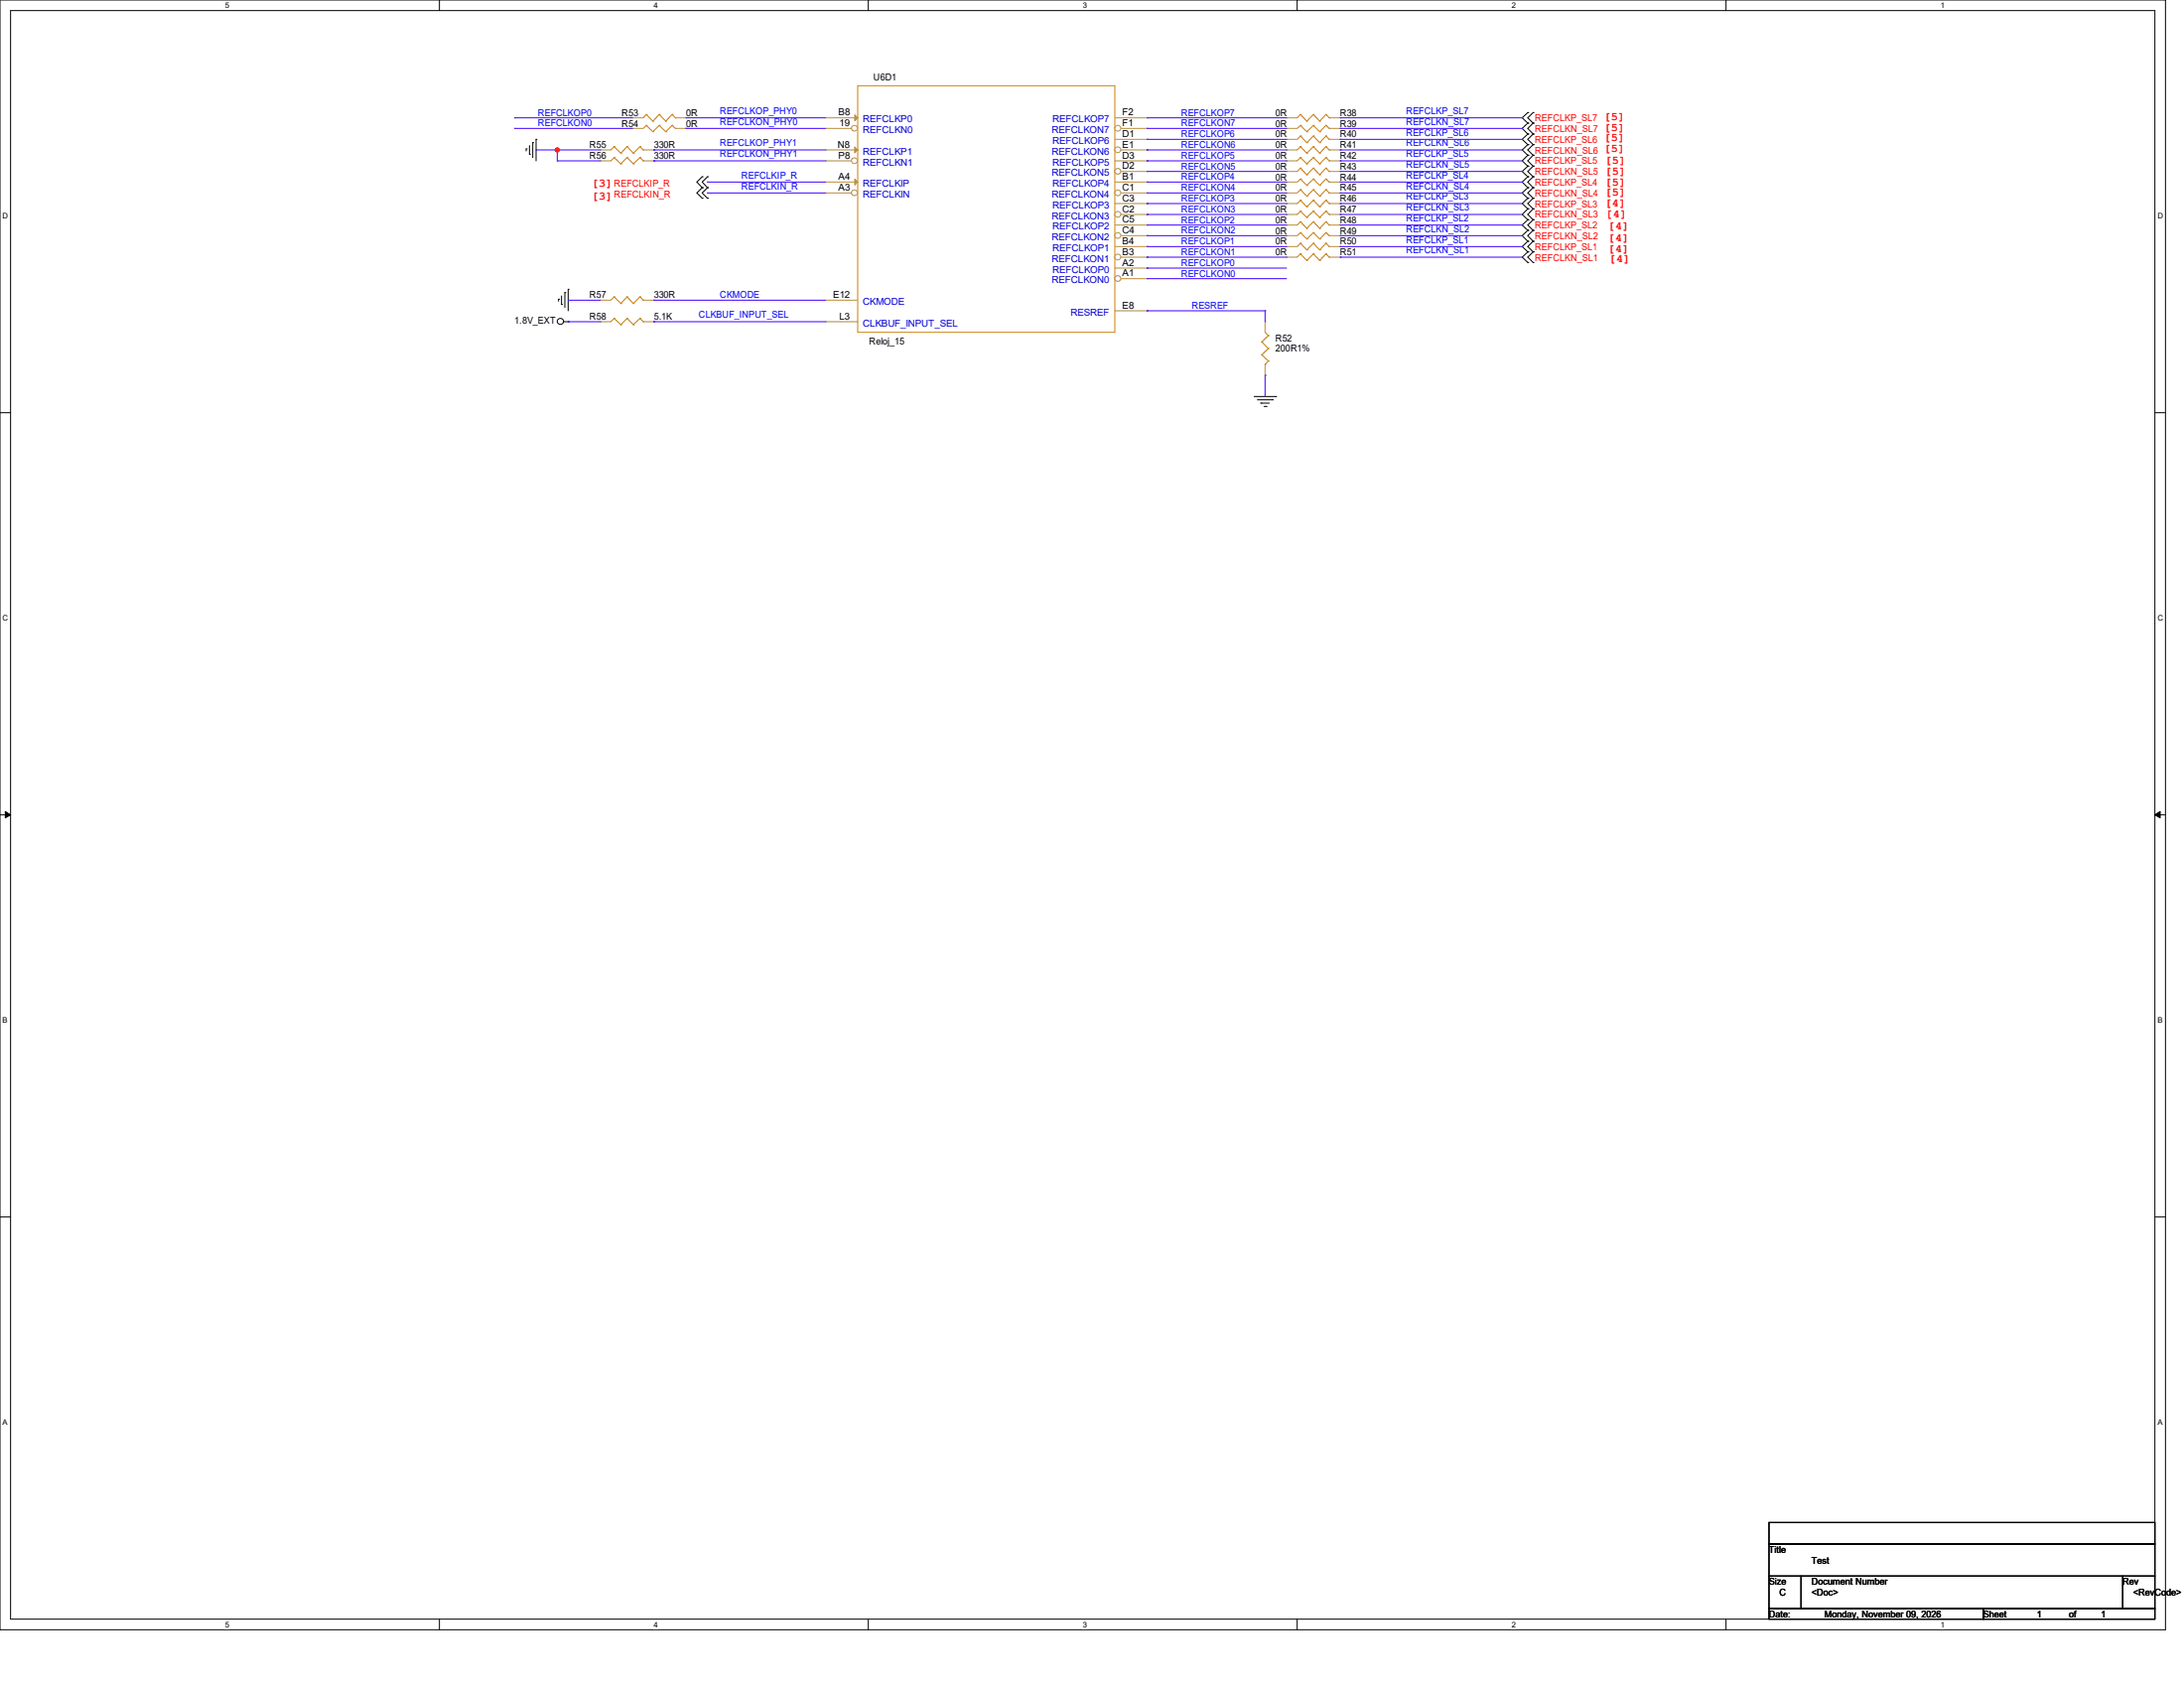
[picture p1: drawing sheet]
<svg xmlns="http://www.w3.org/2000/svg" width="279mm" height="216mm" viewBox="0 0 279 216" stroke-linecap="round" stroke-linejoin="round" font-family="sans-serif">
<path d="M0 0h277v208.4h-277zM1.4 1.4h274.3v205.7h-274.3z" fill="none" stroke="#000" stroke-width=".13"/>
<g fill="#fff">
<path d="M28.8 .1h.5v1.1h-.5z"/>
<path d="M28.8 207.2h.5v1.1h-.5z"/>
</g>
<path d="M56.2 0v1.4M56.2 207.1v1.3" fill="none" stroke="#000" stroke-width=".13"/>
<g fill="#fff">
<path d="M83.7 .1h.5v1.1h-.5z"/>
<path d="M83.7 207.2h.5v1.1h-.5z"/>
</g>
<path d="M111.1 0v1.4M111.1 207.1v1.3" fill="none" stroke="#000" stroke-width=".13"/>
<g fill="#fff">
<path d="M138.5 .1h.6v1.1h-.6z"/>
<path d="M138.5 207.2h.6v1.1h-.6z"/>
</g>
<path d="M165.9 0v1.4M165.9 207.1v1.3" fill="none" stroke="#000" stroke-width=".13"/>
<g fill="#fff">
<path d="M193.4 .1h.5v1.1h-.5z"/>
<path d="M193.4 207.2h.5v1.1h-.5z"/>
</g>
<path d="M220.8 0v1.4M220.8 207.1v1.3" fill="none" stroke="#000" stroke-width=".13"/>
<g fill="#fff">
<path d="M248.2 .1h.6v1.1h-.6z"/>
<path d="M248.2 207.2h.6v1.1h-.6z"/>
<path d="M.3 27.1h.8v1.1h-.8z"/>
<path d="M276 27.1h.7v1.1h-.7z"/>
<path d="M.3 78.5h.8v1.1h-.8z"/>
<path d="M276 78.5h.7v1.1h-.7z"/>
</g>
<path d="M0 52.8h1.4M275.7 52.8h1.3" fill="none" stroke="#000" stroke-width=".13"/>
<g fill="#fff">
<path d="M.3 129.9h.7v1.1h-.7z"/>
<path d="M276 129.9h.6v1.1h-.6z"/>
</g>
<path d="M0 104.2h1.4M275.7 104.2h1.3" fill="none" stroke="#000" stroke-width=".13"/>
<path d="M.7 103.8l.7 .4-.7 .4zM275.7 104.2l.7-.4v.8z" fill="#000" stroke="#000" stroke-width=".13"/>
<g fill="#fff">
<path d="M.3 181.4h.7v1.1h-.7z"/>
<path d="M276 181.4h.6v1.1h-.6z"/>
</g>
<g fill="none" stroke="#000" stroke-width=".13">
<path d="M67.3 19h.1M67.3 19v.3M67.7 19.7h.1M67.7 18.6v1.1M68.2 18.2h.1M68.2 18.2v2M68.6 17.8h.1M68.6 17.8v2.8M195.5 14.4h.1M195.5 15.7h.1M195.5 17.1h.1M195.5 18.5h.1"/>
<path d="M195.5 19.9h.1M195.5 14.4l-.8 .7 .8 .6M195.5 15.7l-.8 .7 .8 .7M195.5 17.1l-.8 .7 .8 .7M195.5 18.5l-.8 .7 .8 .7M195.5 19.9l-.8 .7 .8 .7M196.1 15.7h.1M196.1 14.4h.1M196.1 17.1h.1M196.1 18.5h.1M196.1 19.9h.1M196.1 14.4l-.6 .7 .6 .6"/>
<path d="M196.1 15.7l-.6 .7 .6 .7M196.1 17.1l-.6 .7 .6 .7M196.1 18.5l-.6 .7 .6 .7M196.1 19.9l-.6 .7 .6 .7M71.5 38.3h.1M71.5 38.3v.2M71.8 38.9h.1M71.8 37.8v1.1M72.3 37.4h.1M72.3 37.4v1.9M72.7 37h.1M72.7 37v2.8"/>
<path d="M89.8 22.6h.1M89.8 24h.1M89.8 25.4h.1M89.8 22.6l-.6 .7 .6 .7M89.8 24l-.6 .7 .6 .7M90.5 22.6h.1M90.5 24h.1M90.5 25.4h.1M90.5 22.6l-.7 .7 .7 .7M90.5 24l-.7 .7 .7 .7M195.5 21.3h.1M195.5 22.6h.1"/>
<path d="M195.5 24h.1M195.5 25.4h.1M195.5 26.7h.1M195.5 28.1h.1M195.5 29.5h.1M195.5 30.9h.1M195.5 32.2h.1M195.5 33.6h.1M195.5 21.3l-.8 .6 .8 .7M195.5 22.6l-.8 .7 .8 .7M195.5 24l-.8 .7 .8 .7M195.5 25.4l-.8 .6 .8 .7"/>
<path d="M195.5 26.7l-.8 .7 .8 .7M195.5 28.1l-.8 .7 .8 .7M195.5 29.5l-.8 .6 .8 .8M195.5 30.9l-.8 .6 .8 .7M195.5 32.2l-.8 .7 .8 .7M196.1 21.3h.1M196.1 22.6h.1M196.1 24h.1M196.1 25.4h.1M196.1 26.7h.1M196.1 28.1h.1M196.1 29.5h.1"/>
<path d="M196.1 30.9h.1M196.1 32.2h.1M196.1 33.6h.1M196.1 21.3l-.6 .6 .6 .7M196.1 22.6l-.6 .7 .6 .7M196.1 24l-.6 .7 .6 .7M196.1 25.4l-.6 .6 .6 .7M196.1 26.7l-.6 .7 .6 .7M196.1 28.1l-.6 .7 .6 .7M196.1 29.5l-.6 .6 .6 .8M196.1 30.9l-.6 .6 .6 .7M196.1 32.2l-.6 .7 .6 .7"/>
<path d="M72.1 41.1h.6M72.7 41.1h.1M160.4 50.7h2.8M160.9 51.1h1.9M161.3 51.6h.1M161.3 51.6h1.1M161.7 52h.3M162 52h.1M162.8 51.1h.1M163.2 50.7h.1M0 155.7h1.4M275.7 155.7h1.3"/>
<path d="M226.3 194.7h49.4v2.8h-49.4zM226.3 197.5h49.4v4.1h-49.4zM226.3 201.6h4.1v4.1h-4.1zM226.3 205.7h27.4v1.4h-27.4zM230.4 201.6h41.2v4.1h-41.2zM253.7 205.7h22v1.4h-22zM271.6 201.6h4.1v4.1h-4.1z"/>
<circle cx="71.7" cy="41.1" r=".39"/>
</g>
<g fill="none" stroke="#cc8006" stroke-width=".13">
<path d="M109.7 11h32.9v31.5h-32.9zM166.4 17.4h.1M166.4 17.4l-.5 .4M166.4 17.4l.8 .8M167.2 18.2h.1M168 17.4h.1M168 17.4l-.8 .8M168 17.4l.8 .8M168.8 18.2h.1M169.6 17.4h.1M169.6 17.4l-.8 .8M169.6 17.4l.5 .4"/>
<path d="M170.1 17.8h.1"/>
</g>
<path d="M164.6 17.8h.1M164.6 17.8h1.3M170.1 17.8h1.3M171.4 17.8h.1M142.6 39.8h4.1M146.7 39.8h.1" fill="none" stroke="#a84" stroke-width=".13"/>
<circle cx="143" cy="35.6" r=".37" fill="#fff" stroke="#a84" stroke-width=".13"/>
<path d="M142.6 34.3h4.1M143.4 35.6h3.3M146.7 35.6h.1M146.7 34.3h.1" fill="none" stroke="#a84" stroke-width=".13"/>
<circle cx="143" cy="32.9" r=".37" fill="#fff" stroke="#a84" stroke-width=".13"/>
<path d="M142.6 31.5h4.1M143.4 32.9h3.3M146.7 32.9h.1M146.7 31.5h.1" fill="none" stroke="#a84" stroke-width=".13"/>
<circle cx="143" cy="30.1" r=".37" fill="#fff" stroke="#a84" stroke-width=".13"/>
<path d="M142.6 28.8h4.1M143.4 30.1h3.3M146.7 30.1h.1M146.7 28.8h.1" fill="none" stroke="#a84" stroke-width=".13"/>
<circle cx="143" cy="27.4" r=".37" fill="#fff" stroke="#a84" stroke-width=".13"/>
<path d="M142.6 26h4.1M143.4 27.4h3.3M146.7 27.4h.1M146.7 26h.1" fill="none" stroke="#a84" stroke-width=".13"/>
<circle cx="143" cy="24.7" r=".37" fill="#fff" stroke="#a84" stroke-width=".13"/>
<path d="M142.6 23.3h4.1M143.4 24.7h3.3M146.7 24.7h.1M146.7 23.3h.1" fill="none" stroke="#a84" stroke-width=".13"/>
<circle cx="143" cy="21.9" r=".37" fill="#fff" stroke="#a84" stroke-width=".13"/>
<path d="M142.6 20.6h4.1M143.4 21.9h3.3M146.7 21.9h.1M146.7 20.6h.1" fill="none" stroke="#a84" stroke-width=".13"/>
<circle cx="143" cy="19.2" r=".37" fill="#fff" stroke="#a84" stroke-width=".13"/>
<path d="M142.6 17.8h4.1M143.4 19.2h3.3M146.7 19.2h.1M146.7 17.8h.1" fill="none" stroke="#a84" stroke-width=".13"/>
<circle cx="143" cy="16.4" r=".37" fill="#fff" stroke="#a84" stroke-width=".13"/>
<path d="M105.6 15.1h.1M105.6 15.1h4.1M142.6 15.1h4.1M143.4 16.4h3.3M146.7 16.4h.1M146.7 15.1h.1" fill="none" stroke="#a84" stroke-width=".13"/>
<path d="M109.3 14.7l.4 .4-.4 .4z" fill="#a84" stroke="#a84" stroke-width=".13"/>
<circle cx="109.3" cy="16.4" r=".37" fill="#fff" stroke="#a84" stroke-width=".13"/>
<path d="M105.6 16.4h.1M105.6 19.2h.1M105.6 16.4h3.3M105.6 19.2h4.1" fill="none" stroke="#a84" stroke-width=".13"/>
<path d="M109.3 18.8l.4 .4-.4 .4z" fill="#a84" stroke="#a84" stroke-width=".13"/>
<circle cx="109.3" cy="20.6" r=".37" fill="#fff" stroke="#a84" stroke-width=".13"/>
<path d="M105.6 20.6h.1M105.6 23.3h.1M105.6 20.6h3.3M105.6 23.3h4.1" fill="none" stroke="#a84" stroke-width=".13"/>
<path d="M109.3 22.9l.4 .4-.4 .4z" fill="#a84" stroke="#a84" stroke-width=".13"/>
<circle cx="109.3" cy="24.7" r=".37" fill="#fff" stroke="#a84" stroke-width=".13"/>
<g fill="none" stroke="#a84" stroke-width=".13">
<path d="M76.8 19.2h.1M76.8 19.2h1.3M80.9 16.4h.1M80.9 15.1h.1M80.9 16.4h1.4M80.9 15.1h1.4M82.3 19.2h1.4M83.7 19.2h.1M86.4 16.4h1.4M86.4 15.1h1.4M87.8 16.4h.1M87.8 15.1h.1"/>
<path d="M164.6 19.2h.1M164.6 16.4h.1M164.6 15.1h.1M164.6 16.4h1.3M164.6 19.2h1.3M164.6 15.1h1.3M170.1 16.4h1.3M170.1 19.2h1.3M170.1 15.1h1.3M171.4 19.2h.1M171.4 16.4h.1M171.4 15.1h.1"/>
<path d="M76.8 20.6h.1M76.8 38.4h.1M76.8 38.4h1.3M76.8 20.6h1.3M82.3 38.4h1.4M82.3 20.6h1.4M83.7 20.6h.1M83.7 38.4h.1M105.6 24.7h.1M105.6 38.4h.1M105.6 24.7h3.3M105.6 38.4h4.1"/>
<path d="M164.6 23.3h.1M164.6 27.4h.1M164.6 32.9h.1M164.6 24.7h.1M164.6 28.8h.1M164.6 20.6h.1M164.6 30.1h.1M164.6 21.9h.1M164.6 26h.1M164.6 31.5h.1M164.6 24.7h1.3M164.6 23.3h1.3"/>
<path d="M164.6 27.4h1.3M164.6 32.9h1.3M164.6 28.8h1.3M164.6 20.6h1.3M164.6 30.1h1.3M164.6 21.9h1.3M164.6 26h1.3M164.6 31.5h1.3M170.1 24.7h1.3M170.1 23.3h1.3M170.1 27.4h1.3M170.1 32.9h1.3"/>
<path d="M170.1 28.8h1.3M170.1 20.6h1.3M170.1 30.1h1.3M170.1 21.9h1.3M170.1 26h1.3M170.1 31.5h1.3M171.4 23.3h.1M171.4 27.4h.1M171.4 32.9h.1M171.4 24.7h.1M171.4 28.8h.1M171.4 20.6h.1"/>
<path d="M171.4 30.1h.1M171.4 21.9h.1M171.4 26h.1M171.4 31.5h.1M76.8 41.1h.1M76.8 41.1h1.3M82.3 41.1h1.4M83.7 41.1h.1M105.6 41.1h.1M105.6 41.1h4.1M161.8 41.1h.1M161.8 48h.1"/>
<path d="M161.8 41.1v1.4M161.8 46.6v1.4"/>
</g>
<g fill="none" stroke="#cc8006" stroke-width=".13">
<path d="M78.6 18.8h.1M78.6 18.8l-.5 .4M78.6 18.8l.8 .8M79.4 19.6h.1M80.2 18.8h.1M80.2 18.8l-.8 .8M80.2 18.8l.8 .8M81 19.6h.1M81.9 18.8h.1M81.9 18.8l-.9 .8M81.9 18.8l.4 .4M82.3 19.2h.1"/>
<path d="M82.7 16h.1M82.7 14.6h.1M82.7 16l-.4 .4M82.7 16l.8 .8M82.7 14.6l-.4 .5M82.7 14.6l.8 .9M83.5 16.8h.1M83.5 15.5h.1M84.3 16h.1M84.3 14.6h.1M84.3 16l-.8 .8M84.3 16l.9 .8"/>
<path d="M84.3 14.6l-.8 .9M84.3 14.6l.9 .9M85.2 16.8h.1M85.2 15.5h.1M86 16h.1M86 14.6h.1M86 16l-.8 .8M86 16l.4 .4M86 14.6l-.8 .9M86 14.6l.4 .5M86.4 16.4h.1M86.4 15.1h.1"/>
<path d="M166.4 18.8h.1M166.4 16h.1M166.4 14.6h.1M166.4 18.8l-.5 .4M166.4 18.8l.8 .8M166.4 16l-.5 .4M166.4 16l.8 .8M166.4 14.6l-.5 .5M166.4 14.6l.8 .9M167.2 19.6h.1M167.2 16.8h.1M167.2 15.5h.1"/>
<path d="M168 18.8h.1M168 16h.1M168 14.6h.1M168 18.8l-.8 .8M168 18.8l.8 .8M168 16l-.8 .8M168 16l.8 .8M168 14.6l-.8 .9M168 14.6l.8 .9M168.8 19.6h.1M168.8 16.8h.1M168.8 15.5h.1"/>
<path d="M169.6 18.8h.1M169.6 16h.1M169.6 14.6h.1M169.6 18.8l-.8 .8M169.6 18.8l.5 .4M169.6 16l-.8 .8M169.6 16l.5 .4M169.6 14.6l-.8 .9M169.6 14.6l.5 .5M170.1 19.2h.1M170.1 16.4h.1M170.1 15.1h.1"/>
<path d="M78.6 20.2h.1M78.6 38h.1M78.6 20.2l-.5 .4M78.6 20.2l.8 .8M78.6 38l-.5 .4M78.6 38l.8 .8M79.4 21h.1M79.4 38.8h.1M80.2 20.2h.1M80.2 38h.1M80.2 20.2l-.8 .8M80.2 20.2l.8 .8"/>
<path d="M80.2 38l-.8 .8M80.2 38l.8 .8M81 21h.1M81 38.8h.1M81.9 20.2h.1M81.9 38h.1M81.9 20.2l-.9 .8M81.9 20.2l.4 .4M81.9 38l-.9 .8M81.9 38l.4 .4M82.3 20.6h.1M82.3 38.4h.1"/>
<path d="M166.4 22.9h.1M166.4 27h.1M166.4 32.5h.1M166.4 24.3h.1M166.4 28.4h.1M166.4 20.2h.1M166.4 29.8h.1M166.4 21.5h.1M166.4 25.6h.1M166.4 31.1h.1M166.4 22.9l-.5 .4M166.4 22.9l.8 .8"/>
<path d="M166.4 27l-.5 .4M166.4 27l.8 .8M166.4 32.5l-.5 .4M166.4 32.5l.8 .8M166.4 24.3l-.5 .4M166.4 24.3l.8 .8M166.4 28.4l-.5 .4M166.4 28.4l.8 .8M166.4 20.2l-.5 .4M166.4 20.2l.8 .8M166.4 29.8l-.5 .3M166.4 29.8l.8 .8"/>
<path d="M166.4 21.5l-.5 .4M166.4 21.5l.8 .9M166.4 25.6l-.5 .4M166.4 25.6l.8 .9M166.4 31.1l-.5 .4M166.4 31.1l.8 .9M167.2 23.7h.1M167.2 27.8h.1M167.2 33.3h.1M167.2 25.1h.1M167.2 29.2h.1M167.2 21h.1"/>
<path d="M167.2 30.6h.1M167.2 22.4h.1M167.2 26.5h.1M167.2 32h.1M168 22.9h.1M168 27h.1M168 32.5h.1M168 24.3h.1M168 28.4h.1M168 20.2h.1M168 29.8h.1M168 21.5h.1"/>
<path d="M168 25.6h.1M168 31.1h.1M168 22.9l-.8 .8M168 22.9l.8 .8M168 27l-.8 .8M168 27l.8 .8M168 32.5l-.8 .8M168 32.5l.8 .8M168 24.3l-.8 .8M168 24.3l.8 .8M168 28.4l-.8 .8M168 28.4l.8 .8"/>
<path d="M168 20.2l-.8 .8M168 20.2l.8 .8M168 29.8l-.8 .8M168 29.8l.8 .8M168 21.5l-.8 .9M168 21.5l.8 .9M168 25.6l-.8 .9M168 25.6l.8 .9M168 31.1l-.8 .9M168 31.1l.8 .9M168.8 23.7h.1M168.8 27.8h.1"/>
<path d="M168.8 33.3h.1M168.8 25.1h.1M168.8 29.2h.1M168.8 21h.1M168.8 30.6h.1M168.8 22.4h.1M168.8 26.5h.1M168.8 32h.1M169.6 22.9h.1M169.6 27h.1M169.6 32.5h.1M169.6 24.3h.1"/>
<path d="M169.6 28.4h.1M169.6 20.2h.1M169.6 29.8h.1M169.6 21.5h.1M169.6 25.6h.1M169.6 31.1h.1M169.6 22.9l-.8 .8M169.6 22.9l.5 .4M169.6 27l-.8 .8M169.6 27l.5 .4M169.6 32.5l-.8 .8M169.6 32.5l.5 .4"/>
<path d="M169.6 24.3l-.8 .8M169.6 24.3l.5 .4M169.6 28.4l-.8 .8M169.6 28.4l.5 .4M169.6 20.2l-.8 .8M169.6 20.2l.5 .4M169.6 29.8l-.8 .8M169.6 29.8l.5 .3M169.6 21.5l-.8 .9M169.6 21.5l.5 .4M169.6 25.6l-.8 .9M169.6 25.6l.5 .4"/>
<path d="M169.6 31.1l-.8 .9M169.6 31.1l.5 .4M170.1 23.3h.1M170.1 27.4h.1M170.1 32.9h.1M170.1 24.7h.1M170.1 28.8h.1M170.1 20.6h.1M170.1 30.1h.1M170.1 21.9h.1M170.1 26h.1M170.1 31.5h.1"/>
<path d="M78.6 40.7h.1M78.6 40.7l-.5 .4M78.6 40.7l.8 .8M79.4 41.5h.1M80.2 40.7h.1M80.2 40.7l-.8 .8M80.2 40.7l.8 .8M81 41.5h.1M81.9 40.7h.1M81.9 40.7l-.9 .8M81.9 40.7l.4 .4M82.3 41.1h.1"/>
<path d="M161.4 43.7h.1M161.4 45.4h.1M161.4 43.7l.9 .9M161.4 45.4l.9 .8M161.8 46.6h.1M161.8 42.5l.5 .4M162.3 42.9h.1M162.3 44.6h.1M162.3 46.2h.1M162.3 42.9l-.9 .8M162.3 44.6l-.9 .8M162.3 46.2l-.5 .4"/>
</g>
<g fill="none" stroke="#4200ff" stroke-width=".13">
<path d="M65.8 16.4h.1M65.8 15.1h.1M65.8 16.4h15.1M65.8 15.1h15.1M68.6 19.2h.1M68.6 19.2h8.2M71.3 19.2h.1M71.3 19.2v1.4M83.7 19.2h.1M83.7 19.2h21.9M87.8 16.4h.1M87.8 15.1h.1"/>
<path d="M87.8 16.4h17.8M87.8 15.1h17.8M146.7 15.1h.1M146.7 16.4h.1M146.7 17.8h.1M146.7 19.2h.1M146.7 19.2h17.9M146.7 16.4h17.9M146.7 15.1h17.9M146.7 17.8h17.9M171.4 15.1h.1M171.4 16.4h.1"/>
<path d="M171.4 17.8h.1M171.4 19.2h.1M171.4 19.2h23.3M171.4 16.4h23.3M171.4 15.1h23.3M171.4 17.8h23.3M71.3 20.6h.1M71.3 20.6h5.5M72.7 38.4h.1M72.7 38.4h4.1M83.7 38.4h.1M83.7 20.6h.1"/>
<path d="M83.7 38.4h21.9M83.7 20.6h21.9M90.5 23.3h.1M90.5 24.7h.1M90.5 23.3h15.1M90.5 24.7h15.1M146.7 20.6h.1M146.7 21.9h.1M146.7 23.3h.1M146.7 24.7h.1M146.7 26h.1M146.7 27.4h.1"/>
<path d="M146.7 28.8h.1M146.7 30.1h.1M146.7 31.5h.1M146.7 32.9h.1M146.7 35.6h.1M146.7 34.3h.1M146.7 39.8h.1M146.7 20.6h17.9M146.7 23.3h17.9M146.7 24.7h17.9M146.7 21.9h17.9M146.7 26h17.9"/>
<path d="M146.7 27.4h17.9M146.7 28.8h17.9M146.7 30.1h17.9M146.7 31.5h17.9M146.7 32.9h17.9M146.7 35.6h17.9M146.7 34.3h17.9M146.7 39.8h15.1M161.8 39.8h.1M161.8 39.8v1.3M171.4 20.6h.1M171.4 21.9h.1"/>
<path d="M171.4 23.3h.1M171.4 24.7h.1M171.4 26h.1M171.4 27.4h.1M171.4 28.8h.1M171.4 30.1h.1M171.4 31.5h.1M171.4 32.9h.1M171.4 20.6h23.3M171.4 23.3h23.3M171.4 24.7h23.3M171.4 21.9h23.3"/>
<path d="M171.4 26h23.3M171.4 27.4h23.3M171.4 28.8h23.3M171.4 30.1h23.3M171.4 31.5h23.3M171.4 32.9h23.3M72.7 41.1h.1M72.7 41.1h4.1M83.7 41.1h.1M83.7 41.1h21.9M161.8 48h.1M161.8 48v2.7"/>
</g>
<circle cx="71.3" cy="19.2" r=".25" fill="#f00" stroke="#f00" stroke-width=".13"/>
<g font-size="1.5" fill="#f00">
<text x="205.2" y="15.3">[5]</text>
<text x="205.2" y="16.7">[5]</text>
<text x="75.7" y="23.8">[3]</text>
<text x="205.2" y="18.1">[5]</text>
<text x="205.2" y="19.5">[5]</text>
<text x="205.3" y="21">[5]</text>
<text x="205.3" y="22.4">[5]</text>
<text x="205.3" y="23.7">[5]</text>
<text x="75.7" y="25.5">[3]</text>
<text x="205.3" y="26.5">[4]</text>
<text x="205.3" y="25.1">[5]</text>
<text x="205.4" y="27.8">[4]</text>
<text x="205.7" y="29.3">[4]</text>
<text x="205.7" y="30.8">[4]</text>
<text x="205.7" y="32.2">[4]</text>
<text x="205.9" y="33.6">[4]</text>
</g>
<g font-size="1.2">
<text x="111.8" y="10.3">U6D1</text>
<text x="79.5" y="16.2">R54</text>
<text x="79.5" y="14.9">R53</text>
<text x="87.8" y="16.2">0R</text>
<text x="87.8" y="14.9">0R</text>
<text x="107.3" y="14.8">B8</text>
<text x="107.4" y="16.1">19</text>
<text x="143.6" y="17.5">D1</text>
<text x="143.6" y="16.1">F1</text>
<text x="143.6" y="14.8">F2</text>
<text x="163.2" y="17.6">0R</text>
<text x="163.2" y="16.2">0R</text>
<text x="163.2" y="14.9">0R</text>
<text x="171.4" y="17.6">R40</text>
<text x="171.4" y="16.2">R39</text>
<text x="171.4" y="14.9">R38</text>
<text x="75.4" y="19">R55</text>
<text x="75.4" y="20.3">R56</text>
<text x="83.7" y="19">330R</text>
<text x="83.7" y="20.3">330R</text>
<text x="107.2" y="18.9">N8</text>
<text x="107.3" y="20.3">P8</text>
<text x="107.3" y="23">A4</text>
<text x="143.6" y="23">B1</text>
<text x="143.6" y="21.6">D2</text>
<text x="143.6" y="20.3">D3</text>
<text x="143.6" y="18.9">E1</text>
<text x="163.2" y="23.1">0R</text>
<text x="163.2" y="19">0R</text>
<text x="163.2" y="20.3">0R</text>
<text x="163.2" y="21.7">0R</text>
<text x="171.4" y="23.1">R44</text>
<text x="171.4" y="19">R41</text>
<text x="171.4" y="20.3">R42</text>
<text x="171.4" y="21.7">R43</text>
<text x="107.3" y="24.4">A3</text>
<text x="143.6" y="29.8">C4</text>
<text x="143.6" y="28.5">C5</text>
<text x="143.6" y="27.1">C2</text>
<text x="143.6" y="25.7">C3</text>
<text x="143.6" y="24.4">C1</text>
<text x="163.2" y="27.2">0R</text>
<text x="163.2" y="24.4">0R</text>
<text x="163.2" y="28.6">0R</text>
<text x="163.2" y="29.9">0R</text>
<text x="163.2" y="25.8">0R</text>
<text x="171.4" y="27.2">R47</text>
<text x="171.4" y="24.4">R45</text>
<text x="171.4" y="28.6">R48</text>
<text x="171.4" y="29.9">R49</text>
<text x="171.4" y="25.8">R46</text>
<text x="143.6" y="35.3">A1</text>
<text x="143.6" y="34">A2</text>
<text x="143.6" y="32.6">B3</text>
<text x="143.6" y="31.2">B4</text>
<text x="163.2" y="32.7">0R</text>
<text x="163.2" y="31.3">0R</text>
<text x="171.4" y="32.7">R51</text>
<text x="171.4" y="31.3">R50</text>
<text x="65.8" y="41.4">1.8V_EXT</text>
<text x="75.4" y="40.9">R58</text>
<text x="75.4" y="38.1">R57</text>
<text x="83.7" y="40.9">5.1K</text>
<text x="83.7" y="38.1">330R</text>
<text x="106.6" y="38.1">E12</text>
<text x="107.4" y="40.9">L3</text>
<text x="143.6" y="39.5">E8</text>
<text x="111.2" y="44.1">Reloj_15</text>
<text x="163.2" y="43.6">R52</text>
<text x="163.2" y="45">200R1%</text>
<text x="226.3" y="198.6">Title</text>
<text x="226.3" y="202.7">Size</text>
<text x="231.8" y="200">Test</text>
<text x="231.8" y="202.7">Document Number</text>
<text x="271.6" y="202.7">Rev</text>
<text x="226.3" y="206.9">Date:</text>
<text x="227.7" y="204.1">C</text>
<text x="231.8" y="204.1">&lt;Doc&gt;</text>
<text x="233.4" y="206.9">Monday, November 09, 2026</text>
<text x="253.7" y="206.9">Sheet</text>
<text x="260.6" y="206.9">1</text>
<text x="264.7" y="206.9">of</text>
<text x="268.8" y="206.9">1</text>
<text x="272.9" y="204.1">&lt;RevCode&gt;</text>
</g>
<g font-size="1.2" fill="#00f">
<text x="68.8" y="16.2">REFCLKON0</text>
<text x="68.8" y="14.8">REFCLKOP0</text>
<text x="92.1" y="16">REFCLKON_PHY0</text>
<text x="92.1" y="14.6">REFCLKOP_PHY0</text>
<text x="151.1" y="14.8">REFCLKOP7</text>
<text x="151.1" y="16.2">REFCLKON7</text>
<text x="151.1" y="17.6">REFCLKOP6</text>
<text x="179.9" y="14.6">REFCLKP_SL7</text>
<text x="179.9" y="16">REFCLKN_SL7</text>
<text x="179.9" y="17.4">REFCLKP_SL6</text>
<text x="92.1" y="20.1">REFCLKON_PHY1</text>
<text x="92.1" y="18.7">REFCLKOP_PHY1</text>
<text x="94.9" y="22.8">REFCLKIP_R</text>
<text x="151.1" y="18.9">REFCLKON6</text>
<text x="151.1" y="20.3">REFCLKOP5</text>
<text x="151.1" y="21.7">REFCLKON5</text>
<text x="151.1" y="23">REFCLKOP4</text>
<text x="179.9" y="20.1">REFCLKP_SL5</text>
<text x="179.9" y="18.7">REFCLKN_SL6</text>
<text x="179.9" y="21.5">REFCLKN_SL5</text>
<text x="179.9" y="22.8">REFCLKP_SL4</text>
<text x="94.9" y="24.2">REFCLKIN_R</text>
<text x="151.1" y="24.4">REFCLKON4</text>
<text x="151.1" y="25.8">REFCLKOP3</text>
<text x="151.1" y="27.2">REFCLKON3</text>
<text x="151.1" y="28.5">REFCLKOP2</text>
<text x="151.1" y="29.9">REFCLKON2</text>
<text x="179.9" y="24.2">REFCLKN_SL4</text>
<text x="179.9" y="25.6">REFCLKP_SL3</text>
<text x="179.9" y="27">REFCLKN_SL3</text>
<text x="179.9" y="28.3">REFCLKP_SL2</text>
<text x="179.9" y="29.7">REFCLKN_SL2</text>
<text x="151.1" y="31.3">REFCLKOP1</text>
<text x="151.1" y="32.6">REFCLKON1</text>
<text x="151.1" y="35.4">REFCLKON0</text>
<text x="151.1" y="34">REFCLKOP0</text>
<text x="179.9" y="31.1">REFCLKP_SL1</text>
<text x="179.9" y="32.4">REFCLKN_SL1</text>
<text x="89.4" y="40.7">CLKBUF_INPUT_SEL</text>
<text x="92.1" y="38.1">CKMODE</text>
<text x="152.5" y="39.5">RESREF</text>
</g>
<g font-size="1.2" fill="#00c">
<text x="110.4" y="15.7">REFCLKP0</text>
<text x="110.4" y="17">REFCLKN0</text>
<text x="134.6" y="17">REFCLKON7</text>
<text x="134.7" y="15.7">REFCLKOP7</text>
<text x="110.4" y="19.8">REFCLKP1</text>
<text x="110.4" y="21.2">REFCLKN1</text>
<text x="110.4" y="23.9">REFCLKIP</text>
<text x="134.6" y="22.5">REFCLKON5</text>
<text x="134.6" y="19.8">REFCLKON6</text>
<text x="134.7" y="23.9">REFCLKOP4</text>
<text x="134.7" y="21.2">REFCLKOP5</text>
<text x="134.7" y="18.4">REFCLKOP6</text>
<text x="110.4" y="25.3">REFCLKIN</text>
<text x="134.6" y="28">REFCLKON3</text>
<text x="134.6" y="25.3">REFCLKON4</text>
<text x="134.7" y="29.4">REFCLKOP2</text>
<text x="134.7" y="26.6">REFCLKOP3</text>
<text x="134.6" y="33.5">REFCLKON1</text>
<text x="134.6" y="30.7">REFCLKON2</text>
<text x="134.7" y="34.9">REFCLKOP0</text>
<text x="134.7" y="32.1">REFCLKOP1</text>
<text x="110.4" y="41.7">CLKBUF_INPUT_SEL</text>
<text x="110.4" y="39">CKMODE</text>
<text x="134.6" y="36.2">REFCLKON0</text>
<text x="137" y="40.3">RESREF</text>
</g>
<g font-size="1.2" fill="#f00">
<text x="196.4" y="15.5">REFCLKP_SL7</text>
<text x="196.4" y="16.9">REFCLKN_SL7</text>
<text x="78.6" y="23.9">REFCLKIP_R</text>
<text x="196.4" y="18.3">REFCLKP_SL6</text>
<text x="196.4" y="19.6">REFCLKN_SL6</text>
<text x="196.4" y="21">REFCLKP_SL5</text>
<text x="196.4" y="22.4">REFCLKN_SL5</text>
<text x="196.4" y="23.7">REFCLKP_SL4</text>
<text x="78.6" y="25.3">REFCLKIN_R</text>
<text x="196.4" y="25.1">REFCLKN_SL4</text>
<text x="196.4" y="26.5">REFCLKP_SL3</text>
<text x="196.4" y="27.9">REFCLKN_SL3</text>
<text x="196.4" y="29.3">REFCLKP_SL2</text>
<text x="196.4" y="30.6">REFCLKN_SL2</text>
<text x="196.4" y="32">REFCLKP_SL1</text>
<text x="196.4" y="33.4">REFCLKN_SL1</text>
</g>
<g font-size="1">
<text x="28.8" y="1">5</text>
<text x="83.7" y="1">4</text>
<text x="138.5" y="1">3</text>
<text x="193.4" y="1">2</text>
<text x="248.2" y="1">1</text>
<text x=".3" y="27.9">D</text>
<text x="276" y="27.9">D</text>
<text x=".3" y="79.4">C</text>
<text x="276" y="79.4">C</text>
<text x=".3" y="130.8">B</text>
<text x="276" y="130.8">B</text>
<text x=".3" y="182.2">A</text>
<text x="276" y="182.2">A</text>
<text x="28.8" y="208.1">5</text>
<text x="83.7" y="208.1">4</text>
<text x="138.5" y="208.1">3</text>
<text x="193.4" y="208.1">2</text>
<text x="248.2" y="208.1">1</text>
</g>
</svg>
